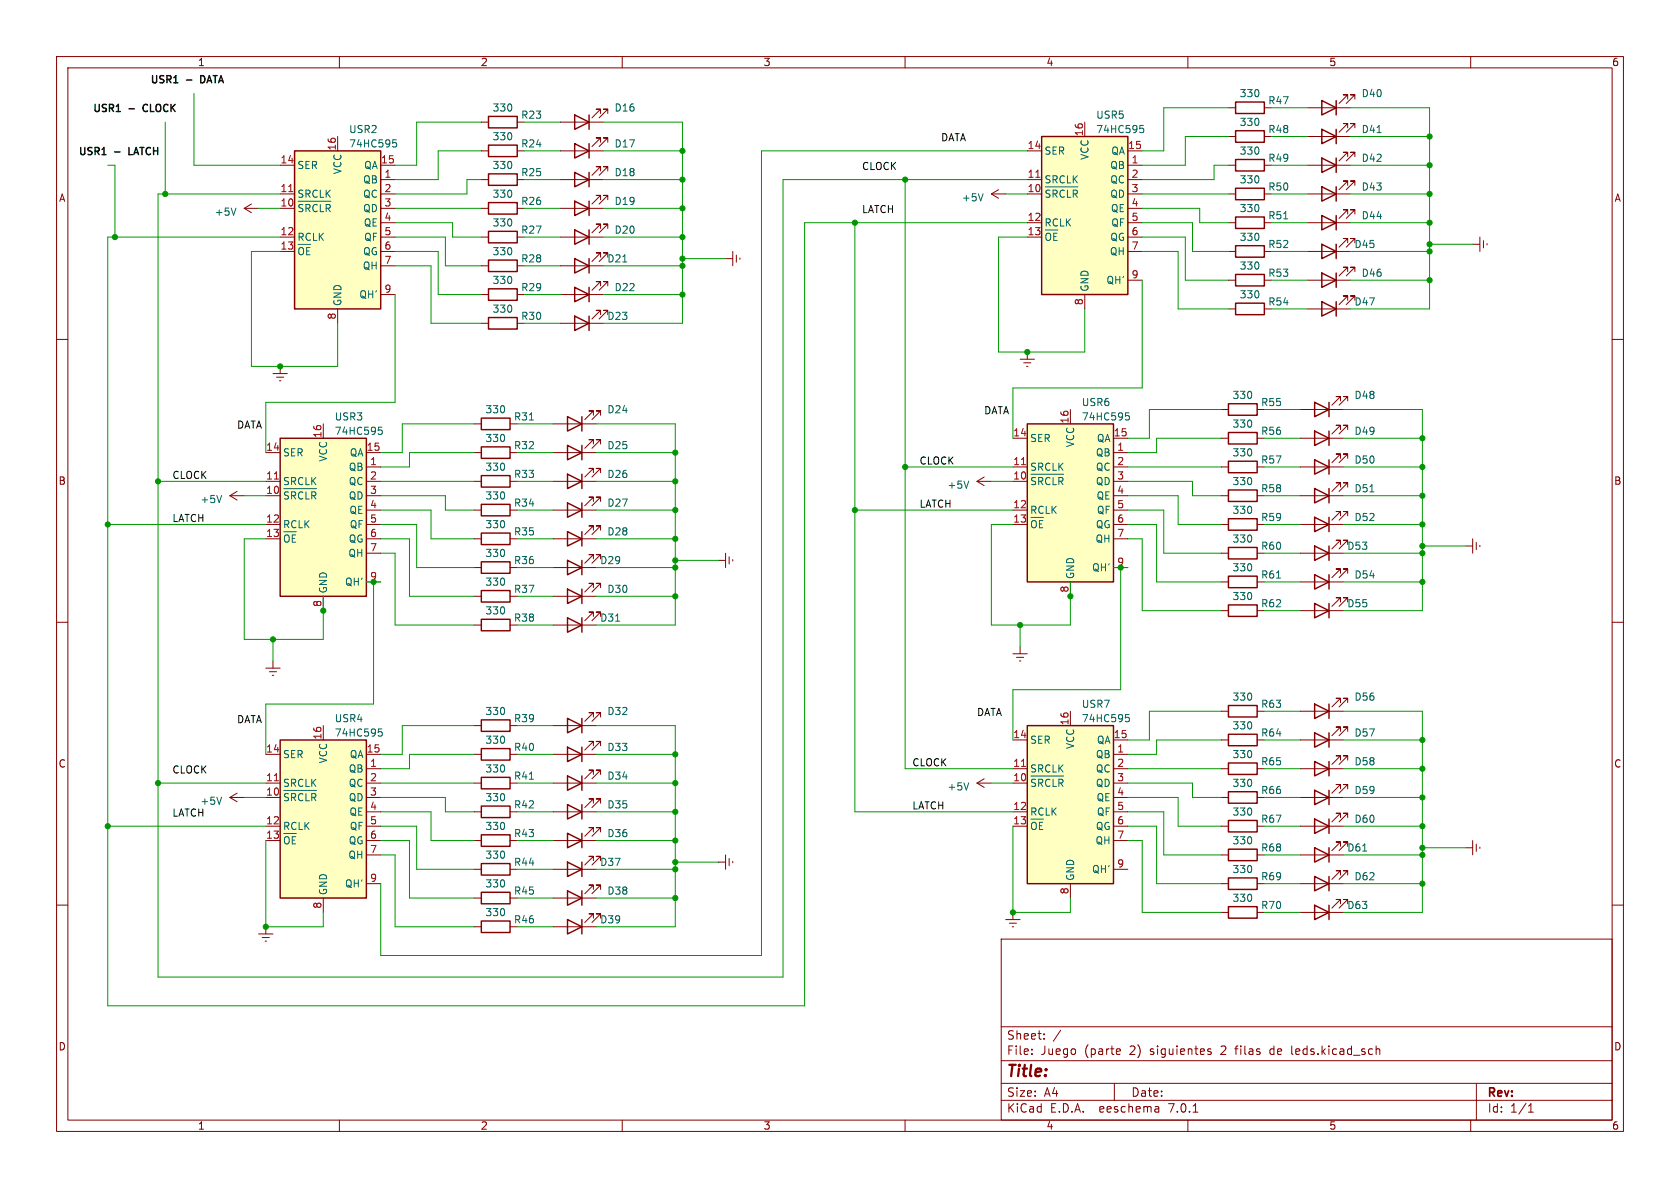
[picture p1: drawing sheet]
<svg xmlns="http://www.w3.org/2000/svg" width="297mm" height="210mm" viewBox="0 0 297 210" stroke-linecap="round" stroke-linejoin="round" font-family="sans-serif">
<g fill="none" stroke="#840000" stroke-width=".18">
<path d="M10 10h277v190h-277zM12 12h273v186h-273zM60 10v2M110 10v2M160 10v2M210 10v2M217.2 19.1h1.2M223.5 19.1h1.3M231.1 19.1h7.7M238.3 17.5v-.7h-.8h.8l-1.6 1.5M239.5 17.5v-.7h-.7h.7l-1.5 1.5M260 10v2"/>
<path d="M43.2 36.8h2.5M43.2 36.8l1.2 .8M44.4 36.1l-1.2 .7M49.5 29.2h2.6M49.5 34.3h2.6M49.5 36.8h2.6M59.7 24.1v2.6M67.3 29.2h2.5M67.3 34.3h2.5M67.3 31.8h2.5M67.3 39.4h2.5M67.3 36.8h2.5"/>
<path d="M85.1 31.8h1.3M85.1 26.7h1.3M85.1 36.8h1.3M85.1 21.6h1.3M91.4 31.8h1.3M91.4 26.7h1.3M91.4 36.8h1.3M91.4 21.6h1.3M99.1 31.8h7.6M99.1 26.7h7.6M99.1 36.8h7.6M99.1 21.6h7.6"/>
<path d="M106.2 25.1v-.7h-.8h.8l-1.6 1.5M106.2 20.1v-.8h-.8h.8l-1.6 1.5M106.2 30.2v-.7h-.8h.8l-1.6 1.5M106.2 35.3v-.8h-.8h.8l-1.6 1.6M107.4 25.1v-.7h-.7h.7l-1.5 1.5M107.4 20.1v-.8h-.7h.7l-1.5 1.5M107.4 30.2v-.7h-.7h.7l-1.5 1.5M107.4 35.3v-.8h-.7h.7l-1.5 1.6M175.3 34.3h2.5M175.3 34.3l1.2 .8M176.5 33.5l-1.2 .8M181.6 34.3h2.5"/>
<path d="M181.6 31.8h2.5M181.6 39.4h2.5M181.6 26.7h2.5M191.8 21.6v2.5M199.4 29.2h2.5M199.4 34.3h2.5M199.4 31.8h2.5M199.4 39.4h2.5M199.4 26.7h2.5M199.4 36.8h2.5M217.2 29.2h1.2M217.2 34.3h1.2"/>
<path d="M217.2 39.4h1.2M217.2 24.1h1.2M223.5 29.2h1.3M223.5 34.3h1.3M223.5 39.4h1.3M223.5 24.1h1.3M231.1 29.2h7.7M231.1 34.3h7.7M231.1 39.4h7.7M231.1 24.1h7.7M238.3 22.6v-.8h-.8h.8l-1.6 1.6M238.3 37.8v-.7h-.8h.8l-1.6 1.5"/>
<path d="M238.3 32.8v-.8h-.8h.8l-1.6 1.5M238.3 27.7v-.8h-.8h.8l-1.6 1.5M239.5 22.6v-.8h-.7h.7l-1.5 1.6M239.5 37.8v-.7h-.7h.7l-1.5 1.5M239.5 32.8v-.8h-.7h.7l-1.5 1.5M239.5 27.7v-.8h-.7h.7l-1.5 1.5M10 60h2M49.5 44.5h2.6M49.5 41.9h2.6M59.7 54.6v2.6M67.3 44.5h2.5M67.3 41.9h2.5"/>
<path d="M67.3 52.1h2.5M67.3 47h2.5M85.1 41.9h1.3M85.1 57.2h1.3M85.1 52.1h1.3M85.1 47h1.3M91.4 41.9h1.3M91.4 57.2h1.3M91.4 52.1h1.3M91.4 47h1.3M99.1 41.9h7.6M99.1 57.2h7.6"/>
<path d="M99.1 52.1h7.6M99.1 47h7.6M106.2 40.4v-.8h-.8h.8l-1.6 1.5M106.2 55.6v-.7h-.8h.8l-1.6 1.5M106.2 50.5v-.7h-.8h.8l-1.6 1.5M106.2 45.5v-.8h-.8h.8l-1.6 1.5M107.4 40.4v-.8h-.7h.7l-1.5 1.5M107.4 55.6v-.7h-.7h.7l-1.5 1.5M107.4 50.5v-.7h-.7h.7l-1.5 1.5M107.4 45.5v-.8h-.7h.7l-1.5 1.5M128.3 45.7h1.2M129.5 44.5v2.5"/>
<path d="M130.2 45.1v1.3M130.8 45.6v.2M181.6 41.9h2.5M191.8 52.1v2.5M199.4 44.5h2.5M199.4 41.9h2.5M199.4 49.5h2.5M217.2 44.5h1.2M217.2 49.5h1.2M217.2 54.6h1.2M223.5 44.5h1.3M223.5 49.5h1.3"/>
<path d="M223.5 54.6h1.3M231.1 44.5h7.7M231.1 49.5h7.7M231.1 54.6h7.7M238.3 42.9v-.7h-.8h.8l-1.6 1.5M238.3 53.1v-.8h-.8h.8l-1.6 1.5M238.3 48v-.8h-.8h.8l-1.6 1.6M239.5 42.9v-.7h-.7h.7l-1.5 1.5M239.5 53.1v-.8h-.7h.7l-1.5 1.5M239.5 48v-.8h-.7h.7l-1.5 1.6M260.3 43.2h1.3M261.6 41.9v2.6"/>
<path d="M262.3 42.5v1.3M262.9 43.1v.2M285 60h2M48.3 66h2.5M48.9 66.7h1.3M49.4 67.3h.3M49.5 64.8v1.2M57.1 74.9v2.6M83.8 74.9h1.3M90.2 74.9h1.2M97.8 74.9h7.6M104.9 73.4v-.8h-.8h.8l-1.5 1.6"/>
<path d="M104.9 78.5v-.8h-.8h.8l-1.5 1.5M106.2 73.4v-.8h-.8h.8l-1.6 1.6M106.2 78.5v-.8h-.8h.8l-1.6 1.5M179.1 77.5h2.5M180.3 63.5h2.6M181 64.1h1.2M181.5 64.8h.2M181.6 62.2v1.3M189.2 72.4v2.5M196.8 77.5h2.6M215.9 77.5h1.3M215.9 72.4h1.3"/>
<path d="M222.2 77.5h1.3M222.2 72.4h1.3M229.9 77.5h7.6M229.9 72.4h7.6M237 70.9v-.8h-.8h.8l-1.5 1.5M237 75.9v-.7h-.8h.8l-1.5 1.5M238.3 70.9v-.8h-.8h.8l-1.6 1.5M238.3 75.9v-.7h-.8h.8l-1.6 1.5M40.6 87.6h2.6M40.6 87.6l1.3 .8M41.9 86.9l-1.3 .7M47 92.7h2.5"/>
<path d="M47 87.6h2.5M47 85.1h2.5M47 95.3h2.5M47 80h2.5M64.8 92.7h2.5M64.8 87.6h2.5M64.8 82.6h2.5M64.8 85.1h2.5M64.8 95.3h2.5M64.8 80h2.5M64.8 90.2h2.5M64.8 97.8h2.5"/>
<path d="M83.8 85.1h1.3M83.8 95.3h1.3M83.8 80h1.3M83.8 90.2h1.3M90.2 85.1h1.2M90.2 95.3h1.2M90.2 80h1.2M90.2 90.2h1.2M97.8 85.1h7.6M97.8 95.3h7.6M97.8 80h7.6M97.8 90.2h7.6"/>
<path d="M104.9 98.8v-.8h-.8h.8l-1.5 1.6M104.9 88.6v-.7h-.8h.8l-1.5 1.5M104.9 83.6v-.8h-.8h.8l-1.5 1.5M104.9 93.7v-.7h-.8h.8l-1.5 1.5M106.2 98.8v-.8h-.8h.8l-1.6 1.6M106.2 88.6v-.7h-.8h.8l-1.6 1.5M106.2 83.6v-.8h-.8h.8l-1.6 1.5M106.2 93.7v-.7h-.8h.8l-1.6 1.5M127 99.1h1.3M128.3 97.8v2.5M128.9 98.4v1.3M129.5 98.9v.3"/>
<path d="M172.7 85.1h2.6M172.7 85.1l1.3 .8M174 84.3l-1.3 .8M179.1 92.7h2.5M179.1 82.6h2.5M179.1 85.1h2.5M179.1 90.2h2.5M196.8 92.7h2.6M196.8 87.6h2.6M196.8 82.6h2.6M196.8 85.1h2.6M196.8 95.3h2.6"/>
<path d="M196.8 80h2.6M196.8 90.2h2.6M215.9 92.7h1.3M215.9 87.6h1.3M215.9 82.6h1.3M215.9 97.8h1.3M222.2 92.7h1.3M222.2 87.6h1.3M222.2 82.6h1.3M222.2 97.8h1.3M229.9 92.7h7.6M229.9 87.6h7.6"/>
<path d="M229.9 82.6h7.6M229.9 97.8h7.6M237 91.2v-.8h-.8h.8l-1.5 1.5M237 96.3v-.8h-.8h.8l-1.5 1.5M237 81v-.7h-.8h.8l-1.5 1.5M237 86.1v-.8h-.8h.8l-1.5 1.6M238.3 91.2v-.8h-.8h.8l-1.6 1.5M238.3 96.3v-.8h-.8h.8l-1.6 1.5M238.3 81v-.7h-.8h.8l-1.6 1.5M238.3 86.1v-.8h-.8h.8l-1.6 1.6M259.1 96.5h1.2M260.3 95.3v2.5"/>
<path d="M261 95.9v1.3M261.6 96.4v.2M10 110h2M47 118.1h2.5M47.6 118.7h1.3M48.1 119.4h.3M48.3 116.8v1.3M57.1 105.4v2.6M64.8 102.9h2.5M83.8 100.3h1.3M83.8 110.5h1.3M83.8 105.4h1.3"/>
<path d="M90.2 100.3h1.2M90.2 110.5h1.2M90.2 105.4h1.2M97.8 100.3h7.6M97.8 110.5h7.6M97.8 105.4h7.6M104.9 103.9v-.8h-.8h.8l-1.5 1.5M104.9 109v-.8h-.8h.8l-1.5 1.5M106.2 103.9v-.8h-.8h.8l-1.6 1.5M106.2 109v-.8h-.8h.8l-1.6 1.5M179.1 115.6h2.5M179.7 116.2h1.3"/>
<path d="M180.2 116.8h.3M180.3 114.3v1.3M189.2 102.9v2.5M196.8 100.3h2.6M215.9 102.9h1.3M215.9 108h1.3M222.2 102.9h1.3M222.2 108h1.3M229.9 102.9h7.6M229.9 108h7.6M237 106.4v-.7h-.8h.8l-1.5 1.5M237 101.3v-.7h-.8h.8l-1.5 1.5"/>
<path d="M238.3 106.4v-.7h-.8h.8l-1.6 1.5M238.3 101.3v-.7h-.8h.8l-1.6 1.5M285 110h2M47 138.4h2.5M47 133.4h2.5M57.1 128.3v2.5M64.8 135.9h2.5M64.8 138.4h2.5M64.8 133.4h2.5M83.8 138.4h1.3M83.8 133.4h1.3M83.8 128.3h1.3"/>
<path d="M90.2 138.4h1.2M90.2 133.4h1.2M90.2 128.3h1.2M97.8 138.4h7.6M97.8 133.4h7.6M97.8 128.3h7.6M104.9 126.7v-.7h-.8h.8l-1.5 1.5M104.9 136.9v-.8h-.8h.8l-1.5 1.6M104.9 131.8v-.7h-.8h.8l-1.5 1.5M106.2 126.7v-.7h-.8h.8l-1.6 1.5M106.2 136.9v-.8h-.8h.8l-1.6 1.6M106.2 131.8v-.7h-.8h.8l-1.6 1.5"/>
<path d="M172.7 138.4h2.6M172.7 138.4l1.3 .8M174 137.7l-1.3 .7M179.1 135.9h2.5M179.1 138.4h2.5M179.1 130.8h2.5M189.2 125.7v2.6M196.8 135.9h2.6M196.8 138.4h2.6M196.8 133.4h2.6M196.8 130.8h2.6M215.9 135.9h1.3"/>
<path d="M215.9 130.8h1.3M215.9 125.7h1.3M222.2 135.9h1.3M222.2 130.8h1.3M222.2 125.7h1.3M229.9 135.9h7.6M229.9 130.8h7.6M229.9 125.7h7.6M237 139.4v-.7h-.8h.8l-1.5 1.5M237 134.4v-.8h-.8h.8l-1.5 1.5M237 129.3v-.8h-.8h.8l-1.5 1.5M237 124.2v-.8h-.8h.8l-1.5 1.6"/>
<path d="M238.3 139.4v-.7h-.8h.8l-1.6 1.5M238.3 134.4v-.8h-.8h.8l-1.6 1.5M238.3 129.3v-.8h-.8h.8l-1.6 1.5M238.3 124.2v-.8h-.8h.8l-1.6 1.6M10 160h2M40.6 141h2.6M40.6 141l1.3 .7M41.9 140.2l-1.3 .8M47 141h2.5M47 146.1h2.5M47 148.6h2.5M57.1 158.8v2.5"/>
<path d="M64.8 141h2.5M64.8 146.1h2.5M64.8 148.6h2.5M64.8 143.5h2.5M64.8 151.1h2.5M64.8 156.2h2.5M83.8 148.6h1.3M83.8 143.5h1.3M83.8 153.7h1.3M83.8 158.8h1.3M90.2 148.6h1.2M90.2 143.5h1.2"/>
<path d="M90.2 153.7h1.2M90.2 158.8h1.2M97.8 148.6h7.6M97.8 143.5h7.6M97.8 153.7h7.6M97.8 158.8h7.6M104.9 152.1v-.7h-.8h.8l-1.5 1.5M104.9 157.2v-.7h-.8h.8l-1.5 1.5M104.9 147.1v-.8h-.8h.8l-1.5 1.5M104.9 142v-.8h-.8h.8l-1.5 1.5M106.2 152.1v-.7h-.8h.8l-1.6 1.5M106.2 157.2v-.7h-.8h.8l-1.6 1.5"/>
<path d="M106.2 147.1v-.8h-.8h.8l-1.6 1.5M106.2 142v-.8h-.8h.8l-1.6 1.5M127 152.4h1.3M128.3 151.1v2.6M128.9 151.8v1.2M129.5 152.3v.2M179.1 146.1h2.5M179.1 143.5h2.5M189.2 156.2v2.6M196.8 141h2.6M196.8 146.1h2.6M196.8 148.6h2.6"/>
<path d="M196.8 143.5h2.6M196.8 153.7h2.6M215.9 141h1.3M215.9 146.1h1.3M215.9 151.1h1.3M215.9 156.2h1.3M222.2 141h1.3M222.2 146.1h1.3M222.2 151.1h1.3M222.2 156.2h1.3M229.9 141h7.6M229.9 146.1h7.6"/>
<path d="M229.9 151.1h7.6M229.9 156.2h7.6M237 159.8v-.8h-.8h.8l-1.5 1.5M237 149.6v-.8h-.8h.8l-1.5 1.6M237 154.7v-.8h-.8h.8l-1.5 1.5M237 144.5v-.7h-.8h.8l-1.5 1.5M238.3 159.8v-.8h-.8h.8l-1.6 1.5M238.3 149.6v-.8h-.8h.8l-1.6 1.6M238.3 154.7v-.8h-.8h.8l-1.6 1.5M238.3 144.5v-.7h-.8h.8l-1.6 1.5M259.1 149.9h1.2M260.3 148.6v2.5"/>
<path d="M261 149.2v1.3M261.6 149.7v.3M285 160h2M45.7 165.1h2.6M46.4 165.7h1.2M46.9 166.4h.2M47 163.8v1.3M83.8 163.8h1.3M90.2 163.8h1.2M97.8 163.8h7.6M104.9 162.3v-.8h-.8h.8l-1.5 1.6M106.2 162.3v-.8h-.8h.8l-1.6 1.6"/>
<path d="M177 166h108v32h-108zM177.8 162.6h2.5M178.4 163.2h1.3M178.9 163.8h.3M179.1 161.3v1.3M215.9 161.3h1.3M222.2 161.3h1.3M229.9 161.3h7.6M60 198v2M110 198v2M160 198v2M177 194.5h108"/>
<path d="M177 191.5h108M177 187.5h108M177 181.5h108M182.4 186.3v.1M182.4 185.5v.1M184.6 183.6v.1M184.6 182.8v.1M197 191.5v3M197.6 185.4l.4 .1 .1 .3-.7 .1M198 186.3l-.4 .1M204.6 195.6l.3 .2v.8M204.9 196.5l-.5 .1"/>
<path d="M204.9 196h-.5M210 198v2M210.9 196.6h.9M214.1 185.5l-.4-.1-.2 .2 .1 .2 .5 .2v.3h-.6M243.3 185.5l.2-.1 .4 .1v.9M243.3 184.9v1.5M260 198v2M261 191.5v6.5M270.2 196.6h.9M270.2 195.5l.4-.4v1.5"/>
</g>
<g fill="none" stroke="#840000" stroke-width=".25">
<path d="M218.4 18h5.1v2.1h-5.1zM233.7 17.8l2.5 1.3-2.5 1.2zM236.2 17.8v2.5M52.1 26.7h15.2v27.9h-15.2zM86.4 35.8h5v2h-5zM86.4 20.6h5v2h-5zM86.4 30.7h5v2.1h-5zM86.4 25.7h5v2h-5zM101.6 25.4l2.5 1.3-2.5 1.2zM101.6 20.3l2.5 1.3-2.5 1.3zM101.6 30.5l2.5 1.3-2.5 1.2zM101.6 35.6l2.5 1.2-2.5 1.3z"/>
<path d="M104.1 20.3v2.6M104.1 25.4v2.5M104.1 30.5v2.5M104.1 35.6v2.5M184.1 24.1h15.3v28h-15.3zM218.4 38.4h5.1v2h-5.1zM218.4 28.2h5.1v2h-5.1zM218.4 23.1h5.1v2h-5.1zM218.4 33.3h5.1v2h-5.1zM233.7 22.9l2.5 1.2-2.5 1.3zM233.7 38.1l2.5 1.3-2.5 1.2zM233.7 33l2.5 1.3-2.5 1.3z"/>
<path d="M233.7 27.9l2.5 1.3-2.5 1.3zM236.2 22.9v2.5M236.2 27.9v2.6M236.2 33v2.6M236.2 38.1v2.5M86.4 56.1h5v2.1h-5zM86.4 51.1h5v2h-5zM86.4 40.9h5v2h-5zM86.4 46h5v2h-5zM101.6 40.6l2.5 1.3-2.5 1.3zM101.6 55.9l2.5 1.3-2.5 1.2zM101.6 50.8l2.5 1.3-2.5 1.2z"/>
<path d="M101.6 45.7l2.5 1.3-2.5 1.3zM104.1 40.6v2.6M104.1 45.7v2.6M104.1 50.8v2.5M104.1 55.9v2.5M218.4 48.5h5.1v2h-5.1zM218.4 43.4h5.1v2.1h-5.1zM218.4 53.6h5.1v2h-5.1zM233.7 43.2l2.5 1.3-2.5 1.2zM233.7 53.3l2.5 1.3-2.5 1.3zM233.7 48.3l2.5 1.2-2.5 1.3zM236.2 43.2v2.5"/>
<path d="M236.2 48.3v2.5M236.2 53.3v2.6M49.5 77.5h15.3v27.9h-15.3zM85.1 79h5.1v2h-5.1zM85.1 73.9h5.1v2h-5.1zM100.3 73.7l2.6 1.2-2.6 1.3zM100.3 78.7l2.6 1.3-2.6 1.3zM102.9 73.7v2.5M102.9 78.7v2.6M181.6 74.9h15.2v28h-15.2zM217.2 76.5h5v2h-5zM217.2 71.4h5v2h-5z"/>
<path d="M232.4 71.1l2.5 1.3-2.5 1.3zM232.4 76.2l2.5 1.3-2.5 1.2zM234.9 71.1v2.6M234.9 76.2v2.5M85.1 99.3h5.1v2h-5.1zM85.1 94.2h5.1v2.1h-5.1zM85.1 84.1h5.1v2h-5.1zM85.1 89.2h5.1v2h-5.1zM100.3 99.1l2.6 1.2-2.6 1.3zM100.3 88.9l2.6 1.3-2.6 1.2zM100.3 83.8l2.6 1.3-2.6 1.3zM100.3 94l2.6 1.3-2.6 1.2z"/>
<path d="M102.9 83.8v2.6M102.9 88.9v2.5M102.9 94v2.5M102.9 99.1v2.5M217.2 91.7h5v2h-5zM217.2 86.6h5v2h-5zM217.2 81.5h5v2.1h-5zM217.2 96.8h5v2h-5zM232.4 91.4l2.5 1.3-2.5 1.3zM232.4 96.5l2.5 1.3-2.5 1.3zM232.4 81.3l2.5 1.3-2.5 1.2zM232.4 86.4l2.5 1.2-2.5 1.3z"/>
<path d="M234.9 81.3v2.5M234.9 86.4v2.5M234.9 91.4v2.6M234.9 96.5v2.6M85.1 109.5h5.1v2h-5.1zM85.1 104.4h5.1v2h-5.1zM100.3 104.1l2.6 1.3-2.6 1.3zM100.3 109.2l2.6 1.3-2.6 1.3zM102.9 104.1v2.6M102.9 109.2v2.6M217.2 101.9h5v2h-5zM217.2 106.9h5v2.1h-5z"/>
<path d="M232.4 106.7l2.5 1.3-2.5 1.2zM232.4 101.6l2.5 1.3-2.5 1.2zM234.9 101.6v2.5M234.9 106.7v2.5M49.5 130.8h15.3v28h-15.3zM85.1 132.3h5.1v2.1h-5.1zM85.1 137.4h5.1v2h-5.1zM85.1 127.3h5.1v2h-5.1zM100.3 127l2.6 1.3-2.6 1.2zM100.3 137.2l2.6 1.2-2.6 1.3zM100.3 132.1l2.6 1.3-2.6 1.2zM102.9 127v2.5"/>
<path d="M102.9 132.1v2.5M102.9 137.2v2.5M181.6 128.3h15.2v27.9h-15.2zM217.2 140h5v2h-5zM217.2 134.9h5v2h-5zM217.2 124.7h5v2h-5zM217.2 129.8h5v2h-5zM232.4 139.7l2.5 1.3-2.5 1.2zM232.4 134.6l2.5 1.3-2.5 1.3zM232.4 129.5l2.5 1.3-2.5 1.3zM232.4 124.5l2.5 1.2-2.5 1.3zM234.9 124.5v2.5"/>
<path d="M234.9 129.5v2.6M234.9 134.6v2.6M234.9 139.7v2.5M85.1 152.7h5.1v2h-5.1zM85.1 147.6h5.1v2h-5.1zM85.1 157.7h5.1v2.1h-5.1zM85.1 142.5h5.1v2h-5.1zM100.3 152.4l2.6 1.3-2.6 1.2zM100.3 157.5l2.6 1.3-2.6 1.2zM100.3 147.3l2.6 1.3-2.6 1.3zM100.3 142.2l2.6 1.3-2.6 1.3zM102.9 142.2v2.6"/>
<path d="M102.9 147.3v2.6M102.9 152.4v2.5M102.9 157.5v2.5M217.2 155.2h5v2h-5zM217.2 150.1h5v2h-5zM217.2 145h5v2.1h-5zM232.4 149.9l2.5 1.2-2.5 1.3zM232.4 154.9l2.5 1.3-2.5 1.3zM232.4 144.8l2.5 1.3-2.5 1.2zM234.9 144.8v2.5M234.9 149.9v2.5M234.9 154.9v2.6"/>
<path d="M85.1 162.8h5.1v2h-5.1zM100.3 162.6l2.6 1.2-2.6 1.3zM102.9 162.6v2.5M217.2 160.3h5v2h-5zM232.4 160l2.5 1.3-2.5 1.3zM234.9 160v2.6"/>
</g>
<g fill="#ffffc2" stroke="#ffffc2" stroke-width=".18">
<path d="M184.1 24.1h15.3v28h-15.3z"/>
<path d="M49.5 130.8h15.3v28h-15.3z"/>
<path d="M49.5 77.5h15.3v27.9h-15.3z"/>
<path d="M52.1 26.7h15.2v27.9h-15.2z"/>
<path d="M181.6 128.3h15.2v27.9h-15.2z"/>
<path d="M181.6 74.9h15.2v28h-15.2z"/>
</g>
<g fill="none" stroke="#006464" stroke-width=".18">
<path d="M41.7 36.8l-.4 1.3M52.7 35.6h5.8M53.5 36.2l-.4-.1-.3 .3M54.8 36.4l-.2-.3h-.5v1.3M56.1 36.3l-.4-.2-.3 .4M56.6 36.1v1.3M58.4 36.4l-.3-.3h-.4v1.3M69.5 24.7h.6M69.6 25.2h.3l.2 .2v.5l-.5 .1M173.8 34.2l-.4 1.3M184.8 33h5.8M185.6 33.7l-.5-.1-.2 .2"/>
<path d="M186.9 33.8l-.2-.2h-.5v1.3M188.2 33.7l-.4-.1-.4 .3M188.7 33.6v1.3M190.5 33.8l-.3-.2h-.5v1.3M201.5 22.2h.6M201.7 22.7h.3l.2 .2-.1 .4-.4 .1M52.8 44.2a.42 .42 0 0 1 .4-.5 .42 .42 0 0 1 .5 .5M54.8 43.8h-.6v1.2M184.9 41.7a.42 .42 0 0 1 .4-.5 .42 .42 0 0 1 .4 .5M186.9 41.2h-.6v1.3M66.9 75.5h.6M67 76h.3l.3 .2-.1 .5-.5 .1"/>
<path d="M199 73h.6M199.1 73.5h.3l.3 .2-.1 .4-.5 .1M39.2 87.6l-.4 1.3M50.2 86.4h5.8M50.3 95a.42 .42 0 0 1 .4-.5 .42 .42 0 0 1 .4 .5M51 87l-.5-.1-.2 .3M52.3 87.2l-.3-.3h-.5v1.3M52.3 94.6h-.6v1.2M53.5 87.1l-.3-.2-.4 .4M54.1 86.9v1.3M55.8 87.2l-.2-.3h-.5v1.3M171.3 85l-.5 1.3"/>
<path d="M182.2 83.8h5.8M182.4 92.5a.42 .42 0 0 1 .4-.5 .42 .42 0 0 1 .4 .5M183.1 84.5l-.5-.1-.2 .2M184.4 84.6l-.3-.2h-.5v1.3M184.4 92h-.6v1.3M185.6 84.5l-.3-.1-.4 .3M186.2 84.4v1.3M187.9 84.6l-.2-.2h-.5v1.3M50.2 139.7h5.8M66.9 128.9h.6M67 129.3h.3l.3 .3-.1 .4-.5 .1M171.3 138.4l-.5 1.3"/>
<path d="M182.2 137.2h5.8M183.1 137.8l-.5-.1-.2 .3M184.4 138l-.3-.3h-.5v1.3M185.6 137.9l-.3-.2-.4 .4M186.2 137.7v1.3M187.9 138l-.2-.3h-.5v1.3M199 126.3h.6M199.1 126.8h.3l.3 .2-.1 .5-.5 .1M39.2 140.9l-.4 1.3M50.3 148.3a.42 .42 0 0 1 .4-.4 .42 .42 0 0 1 .4 .4M51 140.3h-.5l-.2 .2M52.3 140.5l-.3-.2h-.5v1.3"/>
<path d="M52.3 147.9h-.6v1.3M53.5 140.4l-.3-.1-.4 .3M54.1 140.3v1.3M55.8 140.5l-.2-.2h-.5v1.3M182.4 145.8a.42 .42 0 0 1 .4-.5 .42 .42 0 0 1 .4 .5M184.4 145.4h-.6v1.2"/>
</g>
<path d="M51 33.9h.8M183.1 31.3h.7M48.5 84.7h.7M180.6 82.1h.7M48.5 138h.7M180.6 135.5h.7" fill="none" stroke="#a90000" stroke-width=".18"/>
<g fill="none" stroke="#009600" stroke-width=".18">
<path d="M34.3 16.5v12.7h15.2M217.2 19.1h-11.5v7.6h-3.8M224.8 19.1h6.3M238.8 19.1h13.9v35.5h-13.9M19 29.2h1.3v12.7M29.2 21.6v12.7M45.7 36.8h3.8M69.8 39.4h10.2v2.5h5.1M69.8 36.8h15.3M85.1 21.6h-11.4v7.6h-3.9M85.1 31.8h-2.6v2.5h-12.7M85.1 26.7h-7.6v5.1h-7.7"/>
<path d="M92.7 26.7h6.4M92.7 31.8h6.4M92.7 36.8h6.4M92.7 21.6h6.4M106.7 26.7h13.9M106.7 31.8h13.9M106.7 36.8h13.9M106.7 21.6h13.9v35.6h-13.9M151.1 39.4v104.1h28M160 31.8v104.1h19.1M177.8 34.3h3.8M181.6 39.4h-39.4v138.4h-123.2v-135.9h30.5"/>
<path d="M181.6 31.8h-43.2v140.9h-110.5v-138.4h21.6M181.6 26.7h-47v142.2h-67.3v-12.7M201.9 34.3h15.3M201.9 39.4h8.9v5.1h6.4M201.9 36.8h10.2v2.6h5.1M217.2 24.1h-7.7v5.1h-7.6M217.2 29.2h-2.6v2.6h-12.7M224.8 29.2h6.3M224.8 34.3h6.3M224.8 39.4h6.3M224.8 24.1h6.3M238.8 29.2h13.9"/>
<path d="M238.8 34.3h13.9M238.8 39.4h13.9M238.8 24.1h13.9M49.5 44.5h-5.1v20.3h15.3v-7.6M69.8 52.1v19h-22.8v8.9M69.8 41.9h8.9v5.1h6.4M69.8 44.5h7.7v7.6h7.6M69.8 47h6.4v10.2h8.9M92.7 41.9h6.4M92.7 57.2h6.4M92.7 52.1h6.4M92.7 47h6.4"/>
<path d="M106.7 41.9h13.9M106.7 52.1h13.9M106.7 47h13.9M120.6 45.7h7.7M181.6 41.9h-5.1v20.3h15.3v-7.6M201.9 41.9h7.6v7.6h7.7M201.9 44.5h6.4v10.1h8.9M201.9 49.5v19.1h-22.8v8.9M224.8 49.5h6.3M224.8 44.5h6.3M224.8 54.6h6.3M238.8 49.5h13.9"/>
<path d="M238.8 44.5h13.9M252.7 43.2h7.6M83.8 74.9h-12.7v5.1h-3.8M91.4 74.9h6.4M105.4 74.9h14v35.6h-14M215.9 77.5h-11.4v2.5h-5.1M215.9 72.4h-12.7v5.1h-3.8M223.5 77.5h6.4M223.5 72.4h6.4M237.5 72.4h14v35.6h-14M237.5 77.5h14M19 92.7h28"/>
<path d="M27.9 85.1h19.1M43.2 87.6h3.8M47 95.3h-3.8v17.7h13.9v-7.6M67.3 97.8h2.5v12.7h14M67.3 95.3h5.1v10.1h11.4M67.3 90.2h8.9v5.1h7.6M67.3 85.1h16.5M67.3 87.6h11.4v2.6h5.1M67.3 92.7h6.4v7.6h10.1M83.8 80h-11.4v2.6h-5.1M91.4 95.3h6.4M91.4 85.1h6.4"/>
<path d="M91.4 90.2h6.4M91.4 80h6.4M105.4 95.3h14M105.4 85.1h14M105.4 90.2h14M105.4 80h14M119.4 99.1h7.6M151.1 90.2h28M160 82.6h19.1M175.3 85.1h3.8M179.1 92.7h-3.8v17.8h13.9v-7.6M199.4 92.7h5.1v10.2h11.4"/>
<path d="M199.4 95.3h2.5v12.7h14M199.4 85.1h11.4v2.5h5.1M199.4 90.2h6.3v7.6h10.2M199.4 87.6h8.9v5.1h7.6M199.4 82.6h16.5M223.5 82.6h6.4M223.5 92.7h6.4M223.5 87.6h6.4M223.5 97.8h6.4M237.5 82.6h14M237.5 92.7h14M237.5 87.6h14"/>
<path d="M237.5 97.8h14M251.5 96.5h7.6M48.3 113v3.8M64.8 102.9h2.5M66 102.9v21.6h-19v8.9M91.4 110.5h6.4M91.4 105.4h6.4M91.4 100.3h6.4M105.4 105.4h14M105.4 100.3h14M180.3 110.5v3.8M196.8 100.3h2.6"/>
<path d="M198.1 100.3v21.6h-19v8.9M223.5 102.9h6.4M223.5 108h6.4M237.5 102.9h14M27.9 138.4h19.1M67.3 138.4h16.5M83.8 128.3h-12.7v5.1h-3.8M83.8 133.4h-11.4v2.5h-5.1M91.4 133.4h6.4M91.4 138.4h6.4M91.4 128.3h6.4M105.4 128.3h14v35.5h-14"/>
<path d="M105.4 133.4h14M105.4 138.4h14M175.3 138.4h3.8M199.4 138.4h11.4v2.6h5.1M199.4 135.9h16.5M215.9 130.8h-11.4v2.6h-5.1M215.9 125.7h-12.7v5.1h-3.8M223.5 135.9h6.4M223.5 130.8h6.4M223.5 125.7h6.4M237.5 125.7h14v35.6h-14M237.5 135.9h14"/>
<path d="M237.5 130.8h14M19 146.1h28M43.2 141h3.8M47 148.6v15.2h10.1v-2.5M67.3 151.1h2.5v12.7h14M67.3 146.1h6.4v7.6h10.1M67.3 148.6h5.1v10.2h11.4M67.3 143.5h8.9v5.1h7.6M67.3 141h11.4v2.5h5.1M91.4 153.7h6.4M91.4 148.6h6.4M91.4 143.5h6.4"/>
<path d="M91.4 158.8h6.4M105.4 153.7h14M105.4 148.6h14M105.4 143.5h14M105.4 158.8h14M119.4 152.4h7.6M179.1 146.1v15.2h10.1v-2.5M199.4 146.1h5.1v10.1h11.4M199.4 141h8.9v5.1h7.6M199.4 148.6h2.5v12.7h14M199.4 143.5h6.3v7.6h10.2M223.5 146.1h6.4"/>
<path d="M223.5 151.1h6.4M223.5 141h6.4M223.5 156.2h6.4M237.5 146.1h14M237.5 151.1h14M237.5 141h14M237.5 156.2h14M251.5 149.9h7.6M91.4 163.8h6.4M223.5 161.3h6.4"/>
</g>
<g fill="#009600" stroke="#009600" stroke-width=".18">
<circle cx="19" cy="146.1" r=".46"/>
<circle cx="47" cy="163.8" r=".46"/>
<circle cx="27.9" cy="138.4" r=".46"/>
<circle cx="119.4" cy="158.8" r=".46"/>
<circle cx="119.4" cy="153.7" r=".46"/>
<circle cx="119.4" cy="152.4" r=".46"/>
<circle cx="119.4" cy="138.4" r=".46"/>
<circle cx="119.4" cy="133.4" r=".46"/>
<circle cx="119.4" cy="100.3" r=".46"/>
<circle cx="119.4" cy="105.4" r=".46"/>
<circle cx="119.4" cy="148.6" r=".46"/>
<circle cx="119.4" cy="143.5" r=".46"/>
<circle cx="57.1" cy="108" r=".46"/>
<circle cx="48.3" cy="113" r=".46"/>
<circle cx="66" cy="102.9" r=".46"/>
<circle cx="119.4" cy="80" r=".46"/>
<circle cx="119.4" cy="85.1" r=".46"/>
<circle cx="119.4" cy="90.2" r=".46"/>
<circle cx="119.4" cy="95.3" r=".46"/>
<circle cx="119.4" cy="99.1" r=".46"/>
<circle cx="252.7" cy="44.5" r=".46"/>
<circle cx="251.5" cy="77.5" r=".46"/>
<circle cx="252.7" cy="49.5" r=".46"/>
<circle cx="251.5" cy="82.6" r=".46"/>
<circle cx="252.7" cy="43.2" r=".46"/>
<circle cx="252.7" cy="29.2" r=".46"/>
<circle cx="251.5" cy="96.5" r=".46"/>
<circle cx="251.5" cy="92.7" r=".46"/>
<circle cx="251.5" cy="87.6" r=".46"/>
<circle cx="252.7" cy="39.4" r=".46"/>
<circle cx="252.7" cy="34.3" r=".46"/>
<circle cx="252.7" cy="24.1" r=".46"/>
<circle cx="151.1" cy="90.2" r=".46"/>
<circle cx="160" cy="82.6" r=".46"/>
<circle cx="120.6" cy="31.8" r=".46"/>
<circle cx="120.6" cy="26.7" r=".46"/>
<circle cx="151.1" cy="39.4" r=".46"/>
<circle cx="160" cy="31.8" r=".46"/>
<circle cx="181.6" cy="62.2" r=".46"/>
<circle cx="180.3" cy="110.5" r=".46"/>
<circle cx="120.6" cy="41.9" r=".46"/>
<circle cx="120.6" cy="45.7" r=".46"/>
<circle cx="120.6" cy="47" r=".46"/>
<circle cx="120.6" cy="52.1" r=".46"/>
<circle cx="120.6" cy="36.8" r=".46"/>
<circle cx="20.3" cy="41.9" r=".46"/>
<circle cx="49.5" cy="64.8" r=".46"/>
<circle cx="29.2" cy="34.3" r=".46"/>
<circle cx="27.9" cy="85.1" r=".46"/>
<circle cx="19" cy="92.7" r=".46"/>
<circle cx="179.1" cy="161.3" r=".46"/>
<circle cx="251.5" cy="156.2" r=".46"/>
<circle cx="251.5" cy="151.1" r=".46"/>
<circle cx="251.5" cy="135.9" r=".46"/>
<circle cx="251.5" cy="141" r=".46"/>
<circle cx="251.5" cy="146.1" r=".46"/>
<circle cx="251.5" cy="149.9" r=".46"/>
<circle cx="251.5" cy="130.8" r=".46"/>
<circle cx="189.2" cy="105.4" r=".46"/>
<circle cx="198.1" cy="100.3" r=".46"/>
<circle cx="251.5" cy="102.9" r=".46"/>
<circle cx="251.5" cy="97.8" r=".46"/>
</g>
<text font-size="2.8" fill="#840000" x="178" y="190.8">Title:</text>
<g font-size="2.1" fill="#840000">
<text x="178" y="183.9">Sheet:</text>
<text x="186.2" y="183.9">/</text>
<text x="178" y="186.6">File:</text>
<text x="184" y="186.6">Juego</text>
<text x="191.7" y="186.6">(parte</text>
<text x="199.7" y="186.6">2)</text>
<text x="203.4" y="186.6">siguientes</text>
<text x="216" y="186.6">2</text>
<text x="218.6" y="186.6">filas</text>
<text x="224.8" y="186.6">de</text>
<text x="228.7" y="186.6">leds.kicad_sch</text>
<text x="178" y="196.8">KiCad</text>
<text x="178" y="194">Size:</text>
<text x="184.6" y="194">A4</text>
<text x="185.7" y="196.8">E.D.A.</text>
<text x="194.4" y="196.8">eeschema</text>
<text x="200" y="194">Date:</text>
<text x="206.7" y="196.8">7.0.1</text>
<text x="263" y="194.2">Rev:</text>
<text x="263" y="196.8">Id:</text>
<text x="267" y="196.8">1/1</text>
</g>
<g font-size="1.8" fill="#840000">
<text x="35" y="11.8">1</text>
<text x="85" y="11.8">2</text>
<text x="135" y="11.8">3</text>
<text x="185" y="11.8">4</text>
<text x="235" y="11.8">5</text>
<text x="285" y="11.8">6</text>
<text x="10.4" y="35.8">A</text>
<text x="285.4" y="35.8">A</text>
<text x="10.3" y="85.8">B</text>
<text x="285.3" y="85.8">B</text>
<text x="10.3" y="135.8">C</text>
<text x="285.3" y="135.8">C</text>
<text x="10.3" y="185.8">D</text>
<text x="285.3" y="185.8">D</text>
<text x="35" y="199.8">1</text>
<text x="85" y="199.8">2</text>
<text x="135" y="199.8">3</text>
<text x="185" y="199.8">4</text>
<text x="235" y="199.8">5</text>
<text x="285" y="199.8">6</text>
</g>
<g font-size="1.8" fill="#0f0f0f">
<text x="26.7" y="14.8">USR1</text>
<text x="33" y="14.8">-</text>
<text x="36" y="14.8">DATA</text>
<text x="16.5" y="19.9">USR1</text>
<text x="22.9" y="19.9">-</text>
<text x="25.8" y="19.9">CLOCK</text>
<text x="14" y="27.5">USR1</text>
<text x="20.3" y="27.5">-</text>
<text x="23.3" y="27.5">LATCH</text>
<text x="166.4" y="25.1">DATA</text>
<text x="152.4" y="30.1">CLOCK</text>
<text x="152.4" y="37.8">LATCH</text>
<text x="41.9" y="75.9">DATA</text>
<text x="174" y="73.3">DATA</text>
<text x="162.6" y="82.2">CLOCK</text>
<text x="30.5" y="84.7">CLOCK</text>
<text x="162.6" y="89.8">LATCH</text>
<text x="30.5" y="92.4">LATCH</text>
<text x="41.9" y="127.9">DATA</text>
<text x="172.7" y="126.7">DATA</text>
<text x="30.5" y="136.8">CLOCK</text>
<text x="161.3" y="135.5">CLOCK</text>
<text x="161.3" y="143.2">LATCH</text>
<text x="30.5" y="144.4">LATCH</text>
</g>
<g font-size="1.8" fill="#006464">
<text x="219.1" y="17.3">330</text>
<text x="240.7" y="17.3">D40</text>
<text x="61.7" y="23.7">USR2</text>
<text x="87" y="19.9">330</text>
<text x="92.1" y="21.1">R23</text>
<text x="108.6" y="19.9">D16</text>
<text x="193.7" y="21.1">USR5</text>
<text x="193.7" y="23.7">74HC595</text>
<text x="219.1" y="22.4">330</text>
<text x="224.2" y="23.7">R48</text>
<text x="224.2" y="18.6">R47</text>
<text x="240.7" y="23.7">D41</text>
<text x="61.7" y="26.2">74HC595</text>
<text x="87" y="25">330</text>
<text x="92.1" y="26.2">R24</text>
<text x="108.6" y="26.2">D17</text>
<text x="184.7" y="27.5">SER</text>
<text x="192.6" y="28.4" transform="rotate(-90 192.6 28.4)">VCC</text>
<text x="196.3" y="27.5">QA</text>
<text x="219.1" y="27.5">330</text>
<text x="224.2" y="28.8">R49</text>
<text x="240.7" y="28.8">D42</text>
<text x="52.6" y="35.1">SRCLK</text>
<text x="52.6" y="30">SER</text>
<text x="60.5" y="30.9" transform="rotate(-90 60.5 30.9)">VCC</text>
<text x="64.1" y="32.6">QB</text>
<text x="64.1" y="35.1">QC</text>
<text x="64.3" y="30">QA</text>
<text x="87" y="35.1">330</text>
<text x="87" y="30">330</text>
<text x="92.1" y="31.3">R25</text>
<text x="108.6" y="31.3">D18</text>
<text x="170" y="35.8">+5V</text>
<text x="184.7" y="35.7">~{SRCLR}</text>
<text x="184.7" y="32.6">SRCLK</text>
<text x="196.2" y="30">QB</text>
<text x="196.2" y="32.6">QC</text>
<text x="196.2" y="35.1">QD</text>
<text x="219.1" y="32.6">330</text>
<text x="224.2" y="33.8">R50</text>
<text x="240.7" y="33.8">D43</text>
<text x="37.9" y="38.3">+5V</text>
<text x="52.6" y="38.3">~{SRCLR}</text>
<text x="64.1" y="37.7">QD</text>
<text x="64.2" y="40.2">QE</text>
<text x="87" y="40.2">330</text>
<text x="92.1" y="36.4">R26</text>
<text x="92.1" y="41.5">R27</text>
<text x="108.6" y="36.4">D19</text>
<text x="108.6" y="41.5">D20</text>
<text x="184.7" y="40.2">RCLK</text>
<text x="196.3" y="37.7">QE</text>
<text x="196.3" y="40.2">QF</text>
<text x="219.1" y="37.7">330</text>
<text x="224.2" y="38.9">R51</text>
<text x="240.7" y="38.9">D44</text>
<text x="52.6" y="42.7">RCLK</text>
<text x="52.6" y="45.9">~{OE}</text>
<text x="64" y="47.8">QH</text>
<text x="64.1" y="45.3">QG</text>
<text x="64.3" y="42.7">QF</text>
<text x="87" y="45.3">330</text>
<text x="92.1" y="46.5">R28</text>
<text x="107.3" y="46.5">D21</text>
<text x="184.7" y="43.3">~{OE}</text>
<text x="196.1" y="45.3">QH</text>
<text x="196.2" y="42.7">QG</text>
<text x="219.1" y="47.8">330</text>
<text x="219.1" y="42.7">330</text>
<text x="224.2" y="44">R52</text>
<text x="239.4" y="44">D45</text>
<text x="63.4" y="52.9">QH'</text>
<text x="87" y="50.4">330</text>
<text x="92.1" y="51.6">R29</text>
<text x="108.6" y="51.6">D22</text>
<text x="192.6" y="51.6" transform="rotate(-90 192.6 51.6)">GND</text>
<text x="195.5" y="50.4">QH'</text>
<text x="219.1" y="52.9">330</text>
<text x="224.2" y="49.1">R53</text>
<text x="240.7" y="49.1">D46</text>
<text x="60.5" y="54.1" transform="rotate(-90 60.5 54.1)">GND</text>
<text x="87" y="55.4">330</text>
<text x="92.1" y="56.7">R30</text>
<text x="107.3" y="56.7">D23</text>
<text x="224.2" y="54.2">R54</text>
<text x="239.4" y="54.2">D47</text>
<text x="191.2" y="71.9">USR6</text>
<text x="217.8" y="70.7">330</text>
<text x="222.9" y="71.9">R55</text>
<text x="239.4" y="70.7">D48</text>
<text x="59.1" y="74.5">USR3</text>
<text x="59.1" y="77">74HC595</text>
<text x="85.8" y="73.2">330</text>
<text x="90.8" y="74.5">R31</text>
<text x="107.3" y="73.2">D24</text>
<text x="191.2" y="74.5">74HC595</text>
<text x="217.8" y="75.8">330</text>
<text x="222.9" y="77">R56</text>
<text x="239.4" y="77">D49</text>
<text x="50" y="80.8">SER</text>
<text x="58" y="81.7" transform="rotate(-90 58 81.7)">VCC</text>
<text x="61.5" y="83.4">QB</text>
<text x="61.7" y="80.8">QA</text>
<text x="85.8" y="78.3">330</text>
<text x="85.8" y="83.4">330</text>
<text x="90.8" y="79.6">R32</text>
<text x="107.3" y="79.6">D25</text>
<text x="182.1" y="83.4">SRCLK</text>
<text x="182.1" y="78.3">SER</text>
<text x="190.1" y="79.2" transform="rotate(-90 190.1 79.2)">VCC</text>
<text x="193.6" y="80.8">QB</text>
<text x="193.6" y="83.4">QC</text>
<text x="193.8" y="78.3">QA</text>
<text x="217.8" y="80.8">330</text>
<text x="222.9" y="82.1">R57</text>
<text x="239.4" y="82.1">D50</text>
<text x="35.4" y="89.1">+5V</text>
<text x="50" y="89.1">~{SRCLR}</text>
<text x="50" y="85.9">SRCLK</text>
<text x="61.5" y="85.9">QC</text>
<text x="61.5" y="88.5">QD</text>
<text x="85.8" y="88.5">330</text>
<text x="90.8" y="84.6">R33</text>
<text x="90.8" y="89.7">R34</text>
<text x="107.3" y="89.7">D27</text>
<text x="107.3" y="84.6">D26</text>
<text x="167.4" y="86.6">+5V</text>
<text x="182.1" y="86.5">~{SRCLR}</text>
<text x="193.6" y="85.9">QD</text>
<text x="193.7" y="88.5">QE</text>
<text x="217.8" y="85.9">330</text>
<text x="222.9" y="87.2">R58</text>
<text x="239.4" y="87.2">D51</text>
<text x="50" y="93.5">RCLK</text>
<text x="61.7" y="91">QE</text>
<text x="61.7" y="93.5">QF</text>
<text x="85.8" y="93.5">330</text>
<text x="90.8" y="94.8">R35</text>
<text x="107.3" y="94.8">D28</text>
<text x="182.1" y="91">RCLK</text>
<text x="182.1" y="94.1">~{OE}</text>
<text x="193.6" y="93.5">QG</text>
<text x="193.8" y="91">QF</text>
<text x="217.8" y="91">330</text>
<text x="222.9" y="92.3">R59</text>
<text x="239.4" y="92.3">D52</text>
<text x="50" y="96.7">~{OE}</text>
<text x="61.5" y="98.6">QH</text>
<text x="61.5" y="96.1">QG</text>
<text x="85.8" y="98.6">330</text>
<text x="90.8" y="99.9">R36</text>
<text x="106" y="99.9">D29</text>
<text x="192.9" y="101.2">QH'</text>
<text x="193.6" y="96.1">QH</text>
<text x="217.8" y="101.2">330</text>
<text x="217.8" y="96.1">330</text>
<text x="222.9" y="97.3">R60</text>
<text x="238.1" y="97.3">D53</text>
<text x="58" y="104.9" transform="rotate(-90 58 104.9)">GND</text>
<text x="60.9" y="103.7">QH'</text>
<text x="85.8" y="103.7">330</text>
<text x="90.8" y="105">R37</text>
<text x="107.3" y="105">D30</text>
<text x="190.1" y="102.4" transform="rotate(-90 190.1 102.4)">GND</text>
<text x="217.8" y="106.2">330</text>
<text x="222.9" y="102.4">R61</text>
<text x="222.9" y="107.5">R62</text>
<text x="238.1" y="107.5">D55</text>
<text x="239.4" y="102.4">D54</text>
<text x="85.8" y="108.8">330</text>
<text x="90.8" y="110">R38</text>
<text x="106" y="110">D31</text>
<text x="191.2" y="125.3">USR7</text>
<text x="217.8" y="124">330</text>
<text x="222.9" y="125.3">R63</text>
<text x="239.4" y="124">D56</text>
<text x="59.1" y="127.8">USR4</text>
<text x="59.1" y="130.4">74HC595</text>
<text x="85.8" y="131.6">330</text>
<text x="85.8" y="126.6">330</text>
<text x="90.8" y="127.8">R39</text>
<text x="107.3" y="126.6">D32</text>
<text x="182.1" y="131.6">SER</text>
<text x="191.2" y="127.8">74HC595</text>
<text x="193.8" y="131.6">QA</text>
<text x="217.8" y="129.1">330</text>
<text x="222.9" y="130.4">R64</text>
<text x="239.4" y="130.4">D57</text>
<text x="50" y="134.2">SER</text>
<text x="58" y="135.1" transform="rotate(-90 58 135.1)">VCC</text>
<text x="61.5" y="136.7">QB</text>
<text x="61.7" y="134.2">QA</text>
<text x="85.8" y="136.7">330</text>
<text x="90.8" y="132.9">R40</text>
<text x="90.8" y="138">R41</text>
<text x="107.3" y="138">D34</text>
<text x="107.3" y="132.9">D33</text>
<text x="182.1" y="136.7">SRCLK</text>
<text x="190.1" y="132.5" transform="rotate(-90 190.1 132.5)">VCC</text>
<text x="193.6" y="134.2">QB</text>
<text x="193.6" y="136.7">QC</text>
<text x="217.8" y="134.2">330</text>
<text x="222.9" y="135.4">R65</text>
<text x="239.4" y="135.4">D58</text>
<text x="35.4" y="142.4">+5V</text>
<text x="50" y="142.4">~{SRCLR}</text>
<text x="50" y="139.3">SRCLK</text>
<text x="61.5" y="139.3">QC</text>
<text x="61.5" y="141.8">QD</text>
<text x="85.8" y="141.8">330</text>
<text x="90.8" y="143.1">R42</text>
<text x="107.3" y="143.1">D35</text>
<text x="167.4" y="139.9">+5V</text>
<text x="182.1" y="139.9">~{SRCLR}</text>
<text x="193.6" y="139.3">QD</text>
<text x="193.7" y="141.8">QE</text>
<text x="217.8" y="139.3">330</text>
<text x="222.9" y="140.5">R66</text>
<text x="239.4" y="140.5">D59</text>
<text x="50" y="146.9">RCLK</text>
<text x="61.5" y="149.4">QG</text>
<text x="61.7" y="144.3">QE</text>
<text x="61.7" y="146.9">QF</text>
<text x="85.8" y="146.9">330</text>
<text x="90.8" y="148.1">R43</text>
<text x="107.3" y="148.1">D36</text>
<text x="182.1" y="144.3">RCLK</text>
<text x="182.1" y="147.5">~{OE}</text>
<text x="193.6" y="149.4">QH</text>
<text x="193.6" y="146.9">QG</text>
<text x="193.8" y="144.3">QF</text>
<text x="217.8" y="149.4">330</text>
<text x="217.8" y="144.3">330</text>
<text x="222.9" y="145.6">R67</text>
<text x="239.4" y="145.6">D60</text>
<text x="50" y="150">~{OE}</text>
<text x="61.5" y="152">QH</text>
<text x="85.8" y="152">330</text>
<text x="90.8" y="153.2">R44</text>
<text x="106" y="153.2">D37</text>
<text x="190.1" y="155.7" transform="rotate(-90 190.1 155.7)">GND</text>
<text x="192.9" y="154.5">QH'</text>
<text x="217.8" y="154.5">330</text>
<text x="222.9" y="155.8">R69</text>
<text x="222.9" y="150.7">R68</text>
<text x="238.1" y="150.7">D61</text>
<text x="239.4" y="155.8">D62</text>
<text x="58" y="158.2" transform="rotate(-90 58 158.2)">GND</text>
<text x="60.9" y="157">QH'</text>
<text x="85.8" y="157">330</text>
<text x="90.8" y="158.3">R45</text>
<text x="107.3" y="158.3">D38</text>
<text x="217.8" y="159.6">330</text>
<text x="222.9" y="160.8">R70</text>
<text x="238.1" y="160.8">D63</text>
<text x="85.8" y="162.1">330</text>
<text x="90.8" y="163.4">R46</text>
<text x="106" y="163.4">D39</text>
</g>
<g font-size="1.8" fill="#a90000">
<text x="49.5" y="29">14</text>
<text x="59.4" y="26.7" transform="rotate(-90 59.4 26.7)">16</text>
<text x="67.3" y="29">15</text>
<text x="181.6" y="26.4">14</text>
<text x="191.5" y="24.1" transform="rotate(-90 191.5 24.1)">16</text>
<text x="199.4" y="26.4">15</text>
<text x="200" y="29">1</text>
<text x="49.5" y="34">11</text>
<text x="67.9" y="31.5">1</text>
<text x="67.9" y="34">2</text>
<text x="181.6" y="34">10</text>
<text x="181.6" y="31.5">11</text>
<text x="200" y="31.5">2</text>
<text x="200" y="34">3</text>
<text x="49.5" y="36.6">10</text>
<text x="49.5" y="41.7">12</text>
<text x="67.9" y="36.6">3</text>
<text x="67.9" y="39.1">4</text>
<text x="67.9" y="41.7">5</text>
<text x="181.6" y="39.1">12</text>
<text x="181.6" y="41.7">13</text>
<text x="200" y="36.6">4</text>
<text x="200" y="39.1">5</text>
<text x="200" y="41.7">6</text>
<text x="49.5" y="44.2">13</text>
<text x="67.9" y="44.2">6</text>
<text x="67.9" y="46.7">7</text>
<text x="200" y="44.2">7</text>
<text x="67.9" y="51.8">9</text>
<text x="200" y="49.3">9</text>
<text x="59.4" y="56.5" transform="rotate(-90 59.4 56.5)">8</text>
<text x="191.5" y="54" transform="rotate(-90 191.5 54)">8</text>
<text x="56.9" y="77.5" transform="rotate(-90 56.9 77.5)">16</text>
<text x="179.1" y="77.2">14</text>
<text x="189" y="74.9" transform="rotate(-90 189 74.9)">16</text>
<text x="196.8" y="77.2">15</text>
<text x="47" y="79.8">14</text>
<text x="64.8" y="79.8">15</text>
<text x="65.4" y="82.3">1</text>
<text x="179.1" y="82.3">11</text>
<text x="197.5" y="79.8">1</text>
<text x="197.5" y="82.3">2</text>
<text x="47" y="87.4">10</text>
<text x="47" y="84.8">11</text>
<text x="65.4" y="84.8">2</text>
<text x="65.4" y="87.4">3</text>
<text x="65.4" y="89.9">4</text>
<text x="179.1" y="84.8">10</text>
<text x="179.1" y="89.9">12</text>
<text x="197.5" y="84.8">3</text>
<text x="197.5" y="87.4">4</text>
<text x="197.5" y="89.9">5</text>
<text x="47" y="92.5">12</text>
<text x="47" y="95">13</text>
<text x="65.4" y="92.5">5</text>
<text x="65.4" y="95">6</text>
<text x="179.1" y="92.5">13</text>
<text x="197.5" y="92.5">6</text>
<text x="197.5" y="95">7</text>
<text x="65.4" y="97.5">7</text>
<text x="197.5" y="100.1">9</text>
<text x="56.9" y="107.3" transform="rotate(-90 56.9 107.3)">8</text>
<text x="65.4" y="102.6">9</text>
<text x="189" y="104.8" transform="rotate(-90 189 104.8)">8</text>
<text x="56.9" y="130.8" transform="rotate(-90 56.9 130.8)">16</text>
<text x="179.1" y="130.6">14</text>
<text x="189" y="128.3" transform="rotate(-90 189 128.3)">16</text>
<text x="196.8" y="130.6">15</text>
<text x="47" y="133.1">14</text>
<text x="64.8" y="133.1">15</text>
<text x="65.4" y="135.6">1</text>
<text x="179.1" y="135.6">11</text>
<text x="197.5" y="133.1">1</text>
<text x="197.5" y="135.6">2</text>
<text x="47" y="140.7">10</text>
<text x="47" y="138.2">11</text>
<text x="65.4" y="138.2">2</text>
<text x="65.4" y="140.7">3</text>
<text x="65.4" y="143.3">4</text>
<text x="179.1" y="138.2">10</text>
<text x="179.1" y="143.3">12</text>
<text x="197.5" y="138.2">3</text>
<text x="197.5" y="140.7">4</text>
<text x="197.5" y="143.3">5</text>
<text x="47" y="145.8">12</text>
<text x="47" y="148.3">13</text>
<text x="65.4" y="145.8">5</text>
<text x="65.4" y="148.3">6</text>
<text x="179.1" y="145.8">13</text>
<text x="197.5" y="145.8">6</text>
<text x="197.5" y="148.3">7</text>
<text x="65.4" y="150.9">7</text>
<text x="65.4" y="156">9</text>
<text x="197.5" y="153.4">9</text>
<text x="56.9" y="160.7" transform="rotate(-90 56.9 160.7)">8</text>
<text x="189" y="158.1" transform="rotate(-90 189 158.1)">8</text>
</g>
</svg>
